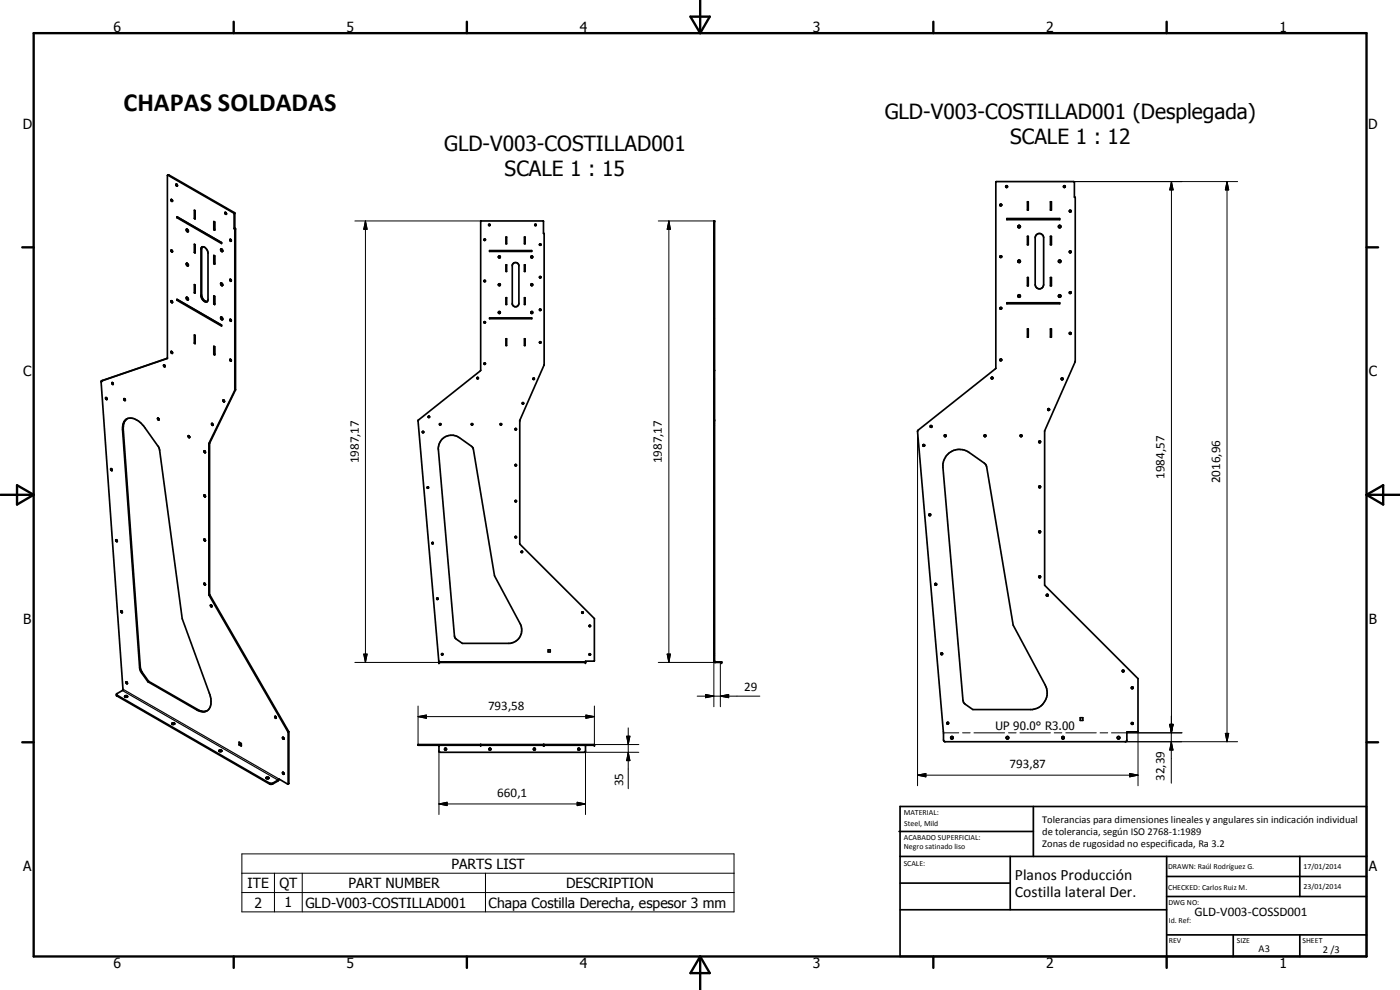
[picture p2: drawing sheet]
<svg xmlns="http://www.w3.org/2000/svg" width="420mm" height="297mm" viewBox="0 0 420 297" stroke-linecap="round" stroke-linejoin="round" font-family="sans-serif">
<g fill="none" stroke="#000" stroke-width=".51">
<path d="M50.3 52.6l.3-.1 19.7 11.3 .2 4.7M51.3 59.9l.4 .1 .1 .4a.35 .35 0 0 1-.4-.1 .35 .35 0 0 1-.1-.4zM51.5 59.9l.3 .4M52.8 55.3h.3l.1 .5-.3-.1zM53 55.2l.2 .5M298.9 54.6l23.4-.1 .1 .2v4.4l.3 .2v49.1l-9.2 20.9v46.3l28 28v15.8l-.1 .2h-3.2v2.4l-.3 .5h-54.4l-.3-.5-.1-2.4-7.7-90.3 23.5-18.8zM302 55.8h.3l.1 .2a.28 .28 0 0 1-.4 .2 .28 .28 0 0 1 0-.4zM319.2 55.8h.4l.1 .3-.3 .2zM322.6 59.2h.1M51.3 75.1l.4 .1v.4l-.3-.1zM51.5 75.1l.3 .4M53.1 65.3l13.4 7.8v-.3"/>
<path d="M53.1 65.3v-.3l13.4 7.8M53.3 65.2h.1M53.3 65.2l13.2 7.6M53.3 65.2l-.2 .1M56 68.7l.5 .6a.42 .42 0 0 1-.6 .1 .42 .42 0 0 1 .1-.7zM56 79a.49 .49 0 0 1 .4 .3 .49 .49 0 0 1-.1 .5l-.3-.3zM56.1 68.7l.4 .7M56.1 79l.4 .7M56.5 69.5h.1M58.3 73.3l.2 .1v2.5l-.2-.2zM58.3 63.1l.2 .1v2.5l-.2-.2zM58.5 75.6l-.2 .1"/>
<path d="M58.5 65.4l-.2 .1M60.6 74.1a1.69 1.69 0 0 1 1.8 1.9v13.8a.64 .64 0 0 1-.3 .7 .64 .64 0 0 1-.7 0l-.6-.6-.5-1v-14.4zM60.7 74l-.2 .5v14.3a1.89 1.89 0 0 0 1.7 1.7M64.2 66.5l.2 .1v2.4l-.2-.1zM64.2 76.6l.2 .2v2.4l-.2-.1zM64.4 68.8l-.2 .1M64.4 79l-.2 .1M66.3 74.7a.41 .41 0 0 1 .5 .3 .41 .41 0 0 1-.2 .5l-.3-.3zM66.5 74.7v.4l.3 .3M67.7 63.8l.3 .4M67.7 63.8h-.2v.3l.4 .2M67.7 63.8l.3 .3"/>
<path d="M67.9 64.3h.1M68 64.1l-.1 .2M69 71.8a.28 .28 0 0 1 .4 .2 .28 .28 0 0 1-.2 .4zM69.2 71.8l.2 .5M70.3 68.6l.2 .2v48.3l-7.8 16v45.4l23.8 41.2-.1 15.5M70.3 68.6l-.2-4.7-19.8-11.3-.1 54.9M70.5 68.5l.2 .2v48.3l-7.8 16v45.4l23.8 41.2-.1 15.5-.2 .1M70.5 68.5l-.2 .1M144.3 66.3v44.8l-18.8 15.1 6.2 72.6M144.3 66.3h.1M144.3 66.3h18.8v3.7l.2 .1v39.4l-7.3 16.7v37l22.4 22.4v12.7l-2.7 .1v.4h-44M145.3 71.8h.4v.3h-.3z"/>
<path d="M146.7 67.4h.4v.2l-.3 .1zM146.9 75.2h12.7v.2h-12.7zM149.6 77l.3-.2 .2 .4-.4 .1zM151.8 79.5h.2v1.9h-.2zM151.8 71.1h.2v2.1h-.2zM154.2 78.9a1.02 1.02 0 0 1 1.5 .9v11.3a1.01 1.01 0 0 1-.9 .9 1.01 1.01 0 0 1-1.1-.7v-11.8zM157.4 79.5h.2v1.9h-.2zM157.4 71.1h.2v2.1h-.2zM159.4 76.9h.4v.4h-.4zM160.5 67.4h.4v.2l-.3 .1zM162 73.2l.3 .1v.2l-.3 .1zM302.2 65.6h15.8v.3h-15.8z"/>
<path d="M308.3 70.9h.3v2.5h-.3zM308.3 60.5h.3v2.5h-.3zM310.9 70.6a1.26 1.26 0 0 1 1.4-.5 1.26 1.26 0 0 1 .9 1.2v14.1a1.27 1.27 0 0 1-1.3 1.3 1.27 1.27 0 0 1-1.2-1.3v-14.1zM315.2 70.9h.3v2.5h-.3zM315.2 60.5h.3v2.5h-.3zM317.7 67.8l.3-.2 .3 .2v.4l-.5 .1zM317.7 78.2l.3-.2 .3 .2a.38 .38 0 0 1-.3 .6 .38 .38 0 0 1-.3-.6zM321 75.4h.4l.1 .2a.29 .29 0 0 1-.5 .2 .29 .29 0 0 1 0-.4zM51.5 90.3l.3 .4M53.1 89.8l13.4 7.7v.3l-13.4-7.7zM53.3 90l13.2 7.6M53.3 90l-.2 .1"/>
<path d="M53.3 89.9v.1M56 89.2l.5 .3v.4a.48 .48 0 0 1-.5-.1 .48 .48 0 0 1 0-.6zM56.1 89.2l.4 .7M58.3 85.4l.2 .1v2.5l-.2-.2zM58.5 87.7l-.2 .1M64.2 88.8l.2 .1v2.5l-.2-.2zM64.4 91.1l-.2 .1M66.5 84.9a.45 .45 0 0 0-.2 .5 .45 .45 0 0 0 .4 .3l.1-.1M66.5 84.9l.3 .7M66.5 95.1l.3 .7M66.5 95.1l-.3 .3 .1 .2 .2 .3 .3-.1M66.5 95.1v.4l.3 .3"/>
<path d="M66.5 84.9v.4l.3 .3M69 83.8l.4 .2v.4h-.2zM69 95.8a.26 .26 0 0 1 .4 .2 .26 .26 0 0 1-.2 .4zM69.2 83.8l.2 .4M69.2 95.8l.2 .5M145.3 96.6l.3-.1 .1 .3-.3 .1zM145.3 84.2l.3-.1 .1 .4h-.4zM146.9 95.4h12.7v.2h-12.7zM149.6 85.3l.3-.2 .2 .5-.3 .1zM149.7 93.5h.4v.4a.31 .31 0 0 1-.4 .1 .31 .31 0 0 1 0-.5zM151.8 89.3h.2v2.1h-.2zM157.4 89.3h.2v2.1h-.2z"/>
<path d="M159.4 93.5h.4l.1 .3a.3 .3 0 0 1-.5 .2 .3 .3 0 0 1 0-.5zM162 93.1h.1M162 83l.3 .1v.2l-.3 .1zM162 92.8h.3v.3h-.3zM302.2 90.8h15.8v.3h-15.8zM305.6 88.6l.2-.2 .3 .2v.6l-.6-.2zM308.3 83.3h.3v2.5h-.3zM308.3 98.7h.3v2.5h-.3zM315.2 83.3h.3v2.5h-.3zM315.2 98.7h.3v2.5h-.3zM317.7 88.6l.3-.2 .3 .2a.38 .38 0 0 1-.3 .6 .38 .38 0 0 1-.3-.6zM321 99.8h.4l.1 .3-.3 .2-.2-.1z"/>
<path d="M31.9 119.3h-.2v.3l.3 .3 .2-.2M31.9 119.3l.3 .4M31.9 119.3l.3 .5M33.7 114.8l.3 .4M37.4 119.6h-.2v.3l.3 .3 .1-.2M37.4 119.6l.2 .4M37.4 119.6l.2 .5M49.3 109.5h-.2v.3l.3 .3 .2-.2M49.3 109.5l.3 .4M50.2 107.5l-19.9 7 6.6 92.3-.2 .4-1.7 1v.5l45.9 26.5h.9l1.6-.9 .4-.5M50.2 107.5l-19.8 6.8M51.3 105.5a.33 .33 0 0 1 .4 .1 .33 .33 0 0 1-.1 .4z"/>
<path d="M51.5 105.5l.3 .4M58.3 100.5l.2 .1v2.5l-.2-.1zM58.5 102.8l-.2 .2M64.2 103.9l.2 .1v2.5l-.2-.2zM64.4 106.2l-.2 .1M69.2 107.8l.2 .5M69.2 107.8l-.2 .3 .4 .3M69.2 107.8l.2 .4M69.4 108.3v.1M143.2 113.3h.3v.4h-.3zM151.8 101.6h.2v2.1h-.2zM157.4 101.6h.2v2.1h-.2z"/>
<path d="M160 113.5h.3v.3h-.3zM160.3 113.8h.1M162 102.5l.3 .1v.3h-.3zM37.5 126.1a3.2 3.2 0 0 1 4.4 .6l1.6 1.6 4 5.7 .4 .8 6.8 50.8 8.1 22.3a4.7 4.7 0 0 1-.4 5.2 2.94 2.94 0 0 1-3.3-.1l-14.7-8.4-1.9-2.7-.6-1.2-5.1-71.8 .1-1.4zM38.1 125.6a3.4 3.4 0 0 0-1.1 3.2l5.1 71.4 .6 1.6 1.9 2.6M47.3 125.5l.4 .1v.4zM47.5 125.5l.2 .4M56.7 130.7l.2 .5M56.7 130.7a.28 .28 0 0 0-.2 .4 .28 .28 0 0 0 .4 .1M61.2 135.3l.4 .1v.4l-.4-.2zM61.4 135.3l.3 .4M63.7 127l-.2 .2 .1 .3 .3 .1 .1-.1"/>
<path d="M63.7 127l.3 .5M67.1 120l-.2 .1 .1 .3 .2 .2 .2-.2M67.1 120l.3 .4M126.8 129.5h.4l-.1 .3h-.3zM128.5 125l.2-.2 .2 .3-.3 .2zM131.9 127.2l.3-.1v.4h-.2zM132.6 131.8a4.1 4.1 0 0 1 5.3-.5l3.6 2.6 .6 .8 6.3 38.1 7.7 14.4a4 4 0 0 1-3 5.8h-14.3l-2.3-1.7-5-56.8 .4-1.4zM150.1 127.2h.4v.2l-.3 .1zM154.7 139.4l.3 .2-.2 .2zM154.7 128.6l.3 .2-.2 .2zM277.1 133.4h.2a.26 .26 0 0 1 .1 .4 .26 .26 0 0 1-.4-.1zM279.2 127.8h.4v.4l-.4-.1z"/>
<path d="M283.4 130.6h.5l-.1 .4h-.2zM284.8 135.9a5 5 0 0 1 6.1-.1l4.5 3.2 .7 1.1 8 47.5 9.6 17.9a5.1 5.1 0 0 1-3.9 7.4h-17.8l-2.3-1.6-.6-.6-6.1-70.4 .2-2.2 .8-1.4zM295.3 130.6l.4-.1 .2 .4-.5 .1zM306.2 130.6l.3-.1 .2 .3-.3 .2zM33.2 140.6l.4 .2v.4l-.4-.2zM33.4 140.6l.3 .5M61.2 148.5l.5 .4a.3 .3 0 0 1-.4 0 .3 .3 0 0 1-.1-.4zM61.4 148.5l.3 .5M128.3 146.1l.3 .1v.2h-.4zM154.7 150.2h.3v.3h-.4zM311.8 159.4l.3-.1 .1 .5-.3 .1zM35 162h-.3v.3l.3 .2 .2-.2"/>
<path d="M35 162l.2 .3M35 162l.2 .4M61.2 175a.31 .31 0 0 1 .4 .2 .31 .31 0 0 1-.1 .4zM61.4 161.8l.3 .4M61.4 175l.3 .4M61.6 162.3h.1M61.7 162.2l-.4-.5a.34 .34 0 0 0-.1 .4 .34 .34 0 0 0 .4 .2M61.7 162.2l-.1 .1M129.6 162.9l.4-.1v.4l-.4-.1zM131.1 179.5h.4l-.1 .3h-.3zM154.7 161h.3v.3h-.4zM156.4 165.5l.3-.1v.4h-.2z"/>
<path d="M280.6 175.2l.4-.1v.5l-.4-.1zM311.8 172.9a.28 .28 0 0 1 .3-.1 .28 .28 0 0 1 .2 .4 .28 .28 0 0 1-.4 .2zM314.1 178.4h.4l.1 .2a.28 .28 0 0 1-.4 .3 .28 .28 0 0 1-.1-.5zM36.5 183.3h-.2v.3l.3 .3 .1-.2M36.5 183.3l.2 .4M63.2 181.5l.3 .2v.4l-.2-.1zM63.3 181.5l.2 .4M63.5 181.9h.1M131.7 198.5v.3M131.7 198.6h44M132.5 196.2l.3-.1 .1 .3-.3 .1zM164.5 195h.6v.6h-.6z"/>
<path d="M174.7 183.6l.3 .1v.2l-.3 .1zM176.8 187.7l.2-.1 .2 .2-.3 .2zM176.9 196.2l.3 .1-.1 .3-.3-.1zM214.2 198.4h.2M214.2 198.4v-132.1h.2v132.2l.3 .1M214.2 198.4l.3 .4h2.1v-.2h-1.9M214.7 198.6v.2M282.4 196l.3-.1 .2 .3-.1 .2h-.3zM35 208.4l45.9 26.6h.9l1.6-.9 .2-.4 2.8 1.5M37.4 208.9l.6-.2 .3 .3-.7 .2zM37.5 209.1h.8M38 204.6a.29 .29 0 0 0-.2 .3 .29 .29 0 0 0 .4 .2"/>
<path d="M38 204.6l.3 .4M38.2 205.1h.1M38.3 205l-.1 .1M44.6 204.4l15.1 8.7 1.5 .4 1-.3M44.6 204.4l-.2 .2M51.6 217.1a.4 .4 0 0 1 .4-.3 .4 .4 0 0 1 .3 .5h-.6zM51.6 217.3l.4-.2 .4 .2M82.7 214.9l-.2 .4 .3 .2 .1-.1M82.7 214.9l.2 .5M284.2 216.9l.2-.2 .3 .2a.28 .28 0 0 1-.3 .4 .28 .28 0 0 1-.2-.4zM324.2 215.3h.8v.9h-.8zM336.9 201.1h.2a.26 .26 0 0 1 .2 .3 .26 .26 0 0 1-.3 .2 .26 .26 0 0 1-.2-.3z"/>
<path d="M339.6 206.2h.4v.4l-.5-.1zM339.6 216.8l.4 .1v.4h-.4zM65.7 225.2l.1-.1a.37 .37 0 0 1 .5-.1 .37 .37 0 0 1 .2 .5h-.6zM65.7 225.4h.8M71.7 222.7l.7 .4v.8l-.7-.4zM72 223.4l-.3 .1M72 222.8v.6M72 223.4l.4 .2M79.9 233.6h.8M79.9 233.6l.2-.4 .5 .1 .1 .3M84.8 231.8l.1-.1 .3 .2v.4zM84.8 221.2l.4 .3a.26 .26 0 0 1-.3 .1 .26 .26 0 0 1-.1-.4z"/>
<path d="M85 231.7l.2 .5M85 221.2l.2 .5M86.7 235l-.1 .1M125.5 223.4h52.9v.2h-52.9zM131.7 223.6v1.9l.3 .2h43.5l.2-.2v-1.9M133.5 224.5a.31 .31 0 0 1 .5 .1 .31 .31 0 0 1-.1 .4 .31 .31 0 0 1-.5-.1zM144.3 223.4v.2M146.8 224.5a.31 .31 0 0 1 .5 .1 .31 .31 0 0 1-.1 .4 .31 .31 0 0 1-.4-.1zM160.2 224.5a.31 .31 0 0 1 .4 .1 .31 .31 0 0 1-.1 .4 .31 .31 0 0 1-.4-.1zM163.1 223.4v.2M163.3 223.4v.2M173.5 224.5a.31 .31 0 0 1 .5 .1 .31 .31 0 0 1-.1 .4 .31 .31 0 0 1-.5-.1z"/>
<path d="M318.8 221h.4l.2 .3a.39 .39 0 0 1-.5 .4 .39 .39 0 0 1-.1-.7zM269.8 249.5h40.3M270.1 242h140v45h-140zM270.1 257h140M303.2 257v16M310.1 242v15M350.1 257v30M390.1 257v12M270.1 265h33.1M270.1 273h80M350.1 269h60M350.1 263h60"/>
<path d="M350.1 280.5h60M370.1 280.5v6.5M390.1 280.5v6.5"/>
<circle cx="300.4" cy="77" r=".27"/>
<circle cx="300.4" cy="61.5" r=".27"/>
<circle cx="305.8" cy="78.4" r=".39"/>
<circle cx="305.9" cy="68" r=".37"/>
<circle cx="321.2" cy="63.3" r=".29"/>
<circle cx="51.5" cy="90.5" r=".27"/>
<circle cx="159.6" cy="85.4" r=".29"/>
<circle cx="300.4" cy="92.5" r=".28"/>
<circle cx="321.2" cy="87.8" r=".28"/>
<circle cx="33.8" cy="115.1" r=".29"/>
<circle cx="145.5" cy="109.1" r=".22"/>
<circle cx="297.7" cy="113.4" r=".28"/>
<circle cx="300.4" cy="108" r=".28"/>
<circle cx="318.8" cy="113.7" r=".29"/>
<circle cx="141.7" cy="127.3" r=".22"/>
<circle cx="156.9" cy="121" r=".22"/>
<circle cx="312" cy="132.6" r=".28"/>
<circle cx="314.7" cy="122.9" r=".28"/>
<circle cx="279" cy="154.5" r=".28"/>
<circle cx="312" cy="146.1" r=".28"/>
<circle cx="285.7" cy="221.3" r=".38"/>
<circle cx="302.3" cy="221.4" r=".38"/>
<circle cx="335.7" cy="221.4" r=".39"/>
</g>
<g fill="#000">
<circle cx="58.5" cy="75.6" r=".25"/>
<circle cx="58.5" cy="65.4" r=".25"/>
<circle cx="64.4" cy="68.8" r=".25"/>
<circle cx="64.4" cy="79" r=".25"/>
<circle cx="214.2" cy="66.3" r=".25"/>
<circle cx="214.4" cy="66.3" r=".25"/>
<circle cx="64.4" cy="91.1" r=".25"/>
<circle cx="30.7" cy="114.2" r=".25"/>
<circle cx="58.5" cy="102.8" r=".25"/>
<circle cx="64.4" cy="106.2" r=".25"/>
<circle cx="156" cy="126.2" r=".25"/>
<circle cx="131.7" cy="198.8" r=".25"/>
<circle cx="131.7" cy="198.6" r=".25"/>
<circle cx="175.7" cy="198.6" r=".25"/>
<circle cx="175.7" cy="198.8" r=".25"/>
<circle cx="216.6" cy="198.8" r=".25"/>
<circle cx="216.6" cy="198.6" r=".25"/>
<circle cx="131.7" cy="223.6" r=".25"/>
<circle cx="131.7" cy="223.4" r=".18"/>
<circle cx="131.7" cy="223.6" r=".18"/>
<circle cx="131.7" cy="223.5" r=".18"/>
<circle cx="144.3" cy="223.6" r=".25"/>
<circle cx="144.3" cy="223.4" r=".25"/>
<circle cx="163.1" cy="223.6" r=".25"/>
<circle cx="163.1" cy="223.4" r=".25"/>
<circle cx="163.3" cy="223.4" r=".25"/>
<circle cx="163.3" cy="223.6" r=".25"/>
<circle cx="178.4" cy="223.6" r=".25"/>
<circle cx="178.4" cy="223.4" r=".25"/>
</g>
<g fill="none" stroke="#000" stroke-width=".35">
<path d="M50.6 52.5l-.2 .1M60.5 74.7l-.2 .1M70.3 63.8l-.2 .1M70.5 64.1l-.2 .1M70.6 68.5l-.3 .1M70.7 68.7l-.2 .2M214.2 75.4h.1M214.2 75.2h.1M214.2 79.5h.1M214.2 73.2h.1M214.2 71.1h.1M214.2 70h.1"/>
<path d="M214.2 71.7h.1M214.2 72.1h.1M214.2 73.6h.1M214.2 76.8h.1M214.2 77.4h.1M214.2 78.8h.1M214.2 67.7h.1M214.2 67.3h.1M214.4 75.4h.1M214.4 75.2h.1M214.4 79.5h.1M214.4 73.2h.1"/>
<path d="M214.4 71.1h.1M214.4 70h.1M214.4 71.7h.1M214.4 72.1h.1M214.4 73.6h.1M214.4 76.8h.1M214.4 77.4h.1M214.4 78.8h.1M214.4 67.7h.1M214.4 67.3h.1M60.5 88.5l-.2 .1M214.2 95.6h.1"/>
<path d="M214.2 95.4h.1M214.2 81.4h.1M214.2 91.4h.1M214.2 89.3h.1M214.2 83h.1M214.2 83.4h.1M214.2 96.5h.1M214.2 96.9h.1M214.2 84.1h.1M214.2 84.5h.1M214.2 92.8h.1M214.2 93.2h.1"/>
<path d="M214.2 85.1h.1M214.2 85.7h.1M214.2 93.5h.1M214.2 94.1h.1M214.2 92h.1M214.4 95.6h.1M214.4 95.4h.1M214.4 81.4h.1M214.4 91.4h.1M214.4 89.3h.1M214.4 83h.1M214.4 83.4h.1"/>
<path d="M214.4 96.5h.1M214.4 96.9h.1M214.4 84.1h.1M214.4 84.5h.1M214.4 92.8h.1M214.4 93.2h.1M214.4 85.1h.1M214.4 85.7h.1M214.4 93.5h.1M214.4 94.1h.1M214.4 92h.1M30.7 114.2l-.2 .1"/>
<path d="M50.2 107.5v.1M70.6 117.1l-.2 .1M70.7 116.9l-.2 .1M214.2 103.7h.1M214.2 101.6h.1M214.2 108.9h.1M214.2 109.3h.1M214.2 102.5h.1M214.2 103h.1M214.2 113.5h.1M214.2 113.9h.1M214.2 113.2h.1"/>
<path d="M214.2 113.7h.1M214.4 103.7h.1M214.4 101.6h.1M214.4 108.9h.1M214.4 109.3h.1M214.4 102.5h.1M214.4 103h.1M214.4 113.5h.1M214.4 113.9h.1M214.4 113.2h.1M214.4 113.7h.1M37 128.8l-.2 .1"/>
<path d="M62.9 133l-.2 .1M62.9 132.9l-.2 .2M214.2 130.6h.1M214.2 139.4h.1M214.2 139.8h.1M214.2 129.4h.1M214.2 129.8h.1M214.2 127.1h.1M214.2 127.6h.1M214.2 120.8h.1M214.2 121.2h.1M214.2 128.6h.1"/>
<path d="M214.2 129h.1M214.2 124.8h.1M214.2 125.3h.1M214.2 127.5h.1M214.4 130.6h.1M214.4 139.4h.1M214.4 139.8h.1M214.4 129.4h.1M214.4 129.8h.1M214.4 127.1h.1M214.4 127.6h.1M214.4 120.8h.1"/>
<path d="M214.4 121.2h.1M214.4 128.6h.1M214.4 129h.1M214.4 124.8h.1M214.4 125.3h.1M214.4 127.5h.1M214.2 146.1h.1M214.2 146.5h.1M214.2 150.2h.1M214.2 150.6h.1M214.4 146.1h.1M214.4 146.5h.1"/>
<path d="M214.4 150.2h.1M214.4 150.6h.1M62.9 178.4l-.2 .1M62.9 178.4l-.2 .2M214.2 172.8h.1M214.2 165.4h.1M214.2 165.8h.1M214.2 162.7h.1M214.2 163.2h.1M214.2 179.4h.1M214.2 179.9h.1M214.2 161h.1"/>
<path d="M214.2 161.4h.1M214.4 172.8h.1M214.4 165.4h.1M214.4 165.8h.1M214.4 162.7h.1M214.4 163.2h.1M214.4 179.4h.1M214.4 179.9h.1M214.4 161h.1M214.4 161.4h.1M133.4 198.6h.1M133.4 198.7v.1"/>
<path d="M134 198.6h.1M134 198.7v.1M146.8 198.6h.1M146.8 198.7v.1M147.4 198.6h.1M147.4 198.7v.1M160.1 198.6h.1M160.1 198.7v.1M160.7 198.6h.1M160.7 198.7v.1M173.4 198.6h.1M173.4 198.7v.1"/>
<path d="M174 198.6h.1M174 198.7v.1M214.2 195.6h.1M214.2 195h.1M214.2 193h.1M214.2 183.6h.1M214.2 184h.1M214.2 196.1h.1M214.2 196.5h.1M214.2 187.6h.1M214.2 188h.1M214.2 196.6h.1"/>
<path d="M214.4 195.6h.1M214.4 195h.1M214.4 193h.1M214.4 183.6h.1M214.4 184h.1M214.4 196.1h.1M214.4 196.5h.1M214.4 187.6h.1M214.4 188h.1M214.4 196.6h.1M215.3 198.6h.1M215.3 198.7v.1"/>
<path d="M215.9 198.6h.1M215.9 198.7v.1M35.1 208.6v.2M36.7 207.2l46.7 26.9M36.9 206.8l46.7 26.9M42.1 200.2l-.2 .1M42.7 201.8l-.2 .1M59.3 212.9l-.2 .1M86.6 219.5l-.2 .1M86.7 219.6l-.2 .1M80.9 235v.2M81.8 235v.2"/>
<path d="M86.7 235l-.2 .1M126.7 223.4h.1M126.7 223.5v.1M127.2 223.4h.1M127.2 223.5v.1M128.2 223.4h.1M128.2 223.5v.1M128.5 223.4h.1M128.5 223.5v.1M128.6 223.4h.1M128.6 223.5v.1M128.9 223.4h.1"/>
<path d="M128.9 223.5v.1M129.6 223.4h.1M129.6 223.5v.1M130 223.4h.1M130 223.5v.1M131.1 223.4h.1M131.1 223.5v.1M131.5 223.4h.1M131.5 223.5v.1M131.7 223.4v.2M131.7 223.6v.2M131.9 223.4h.1"/>
<path d="M131.9 223.5v.1M132.3 223.4h.1M132.3 223.5v.1M132.5 223.4h.1M132.5 223.5v.1M132.9 223.4h.1M132.9 223.5v.1M138.8 223.4h.1M138.8 223.5v.1M141.4 223.4h.1M141.4 223.5v.1M141.9 223.4h.1"/>
<path d="M141.9 223.5v.1M143.2 223.4h.1M143.2 223.5v.1M143.6 223.4h.1M143.6 223.5v.1M145.2 223.4h.1M145.2 223.5v.1M145.7 223.4h.1M145.7 223.5v.1M146.6 223.4h.1M146.6 223.5v.1M146.9 223.4h.1"/>
<path d="M146.9 223.5v.1M147.1 223.4h.1M147.1 223.5v.1M148.4 223.4h.1M148.4 223.5v.1M149.6 223.4h.1M149.6 223.5v.1M150.1 223.4h.1M150.1 223.5v.1M150.5 223.4h.1M150.5 223.5v.1M151.8 223.4h.1"/>
<path d="M151.8 223.5v.1M152 223.4h.1M152 223.5v.1M153.7 223.4h.1M153.7 223.5v.1M154.6 223.4h.1M154.6 223.5v.1M155 223.4h.1M155 223.5v.1M155.7 223.4h.1M155.7 223.5v.1M156 223.4h.1"/>
<path d="M156 223.5v.1M156.4 223.4h.1M156.4 223.5v.1M156.6 223.4h.1M156.6 223.5v.1M156.7 223.4h.1M156.7 223.5v.1M156.8 223.4h.1M156.8 223.5v.1M157.2 223.4h.1M157.2 223.5v.1M157.4 223.4h.1"/>
<path d="M157.4 223.5v.1M157.6 223.4h.1M157.6 223.5v.1M159.3 223.4h.1M159.3 223.5v.1M159.6 223.4h.1M159.6 223.5v.1M159.9 223.4h.1M159.9 223.5v.1M160 223.4h.1M160 223.5v.1M160.4 223.4h.1"/>
<path d="M160.4 223.5v.1M160.5 223.4h.1M160.5 223.5v.1M160.9 223.4h.1M160.9 223.5v.1M161.9 223.4h.1M161.9 223.5v.1M162.3 223.4h.1M162.3 223.5v.1M164.5 223.4h.1M164.5 223.5v.1M165.1 223.4h.1"/>
<path d="M165.1 223.5v.1M174.6 223.4h.1M174.6 223.5v.1M175 223.4h.1M175 223.5v.1M175.7 223.4h.1M175.7 223.5v.1M176.8 223.4h.1M176.8 223.5v.1M177.2 223.4h.1M177.2 223.5v.1"/>
</g>
<g fill="none" stroke="#000" stroke-width=".3">
<path d="M322.3 54.5h49.1M351.6 54.5l.5 2.5h-1zM351.6 54.5v165.4l-.5-2.6M368.2 54.5l.6 2.5h-1.1zM368.2 54.5v168M106.5 66.3h37.9M109.7 66.3l.5 2.5h-1zM109.7 66.3v132.5M197.6 66.3h16.6M200.7 66.3l.5 2.5h-1zM200.7 66.3v132.5M275.4 129.5v106.3"/>
<path d="M106.5 198.8h25.6M109.2 196.3h1l-.5 2.5zM197.6 198.8h17.1M200.2 196.3h1l-.5 2.5zM214.2 198.2v13.8M216.2 198.8v13.2M125.5 215l2.5-.5v1zM125.5 215h52.9M125.5 211.8v11.6M175.8 214.5l2.6 .5-2.6 .5zM178.4 211.8v11.6h13.3M188.5 218.4v18.2"/>
<path d="M209.2 208.9h18.8M211.7 208.4l2.5 .5-2.5 .4zM216.2 208.9l2.5-.5v.9zM283.2 219.9h4.5M288.9 219.9h2.3M292.3 219.9h9.2M302.7 219.9h2.3M306.1 219.9h9.1M316.4 219.9h2.3M319.9 219.9h9.1M330.1 219.9h2.3M333.6 219.9h21.1"/>
<path d="M341.5 219.4v16.4M351.1 217.3h1l-.5 2.6zM351.1 217.3h.9l-.5 2.6zM351.1 217.3h1l-.6 2.6zM351.5 214.9v20.1M131.7 225.3v19.1M175.3 225.7h16.4M175.7 225.3v19.1M188.1 220.9h.9l-.5 2.5zM188.5 225.7l.5 2.5h-.9zM275.4 232.6l2.5-.5v1zM275.4 232.6h66.1"/>
<path d="M337.7 222.5h33.7M339 232.1l2.5 .5-2.5 .5zM351.5 222.5l.5 2.5h-.9zM367.7 220h1.1l-.6 2.5zM72.6 256.2h147.7v17.4h-147.7zM131.7 241.2l2.5-.5v1zM131.7 241.2h44M173.2 240.7l2.5 .5-2.5 .5zM72.6 262h147.7M72.6 267.8h147.7M82.4 262v11.6M90.7 262v11.6"/>
<path d="M145.7 262v11.6"/>
</g>
<g fill="none" stroke="#000" stroke-width=".71">
<path d="M10.1 9.9h400v277.1h-400zM70.1 6.5v3.4M140.1 6.5v3.4M207.2 5h5.8l-2.9 4.9zM210.1 0v9.9M280.1 6.5v3.4M350.1 6.5v3.4M6.7 74.2h3.4M410.1 74.2h3.5M.1 148.5h10M5.1 145.6l5 2.9-5 2.9zM410.1 148.5h10"/>
<path d="M410.1 148.5l5-2.9v5.8zM6.7 222.7h3.4M410.1 222.7h3.5M70.1 287v3.4M140.1 287v3.4M210.1 287v10M210.1 287l2.9 5h-5.8zM280.1 287v3.4M350.1 287v3.4"/>
</g>
<g fill="#000">
<path d="M351.6 54.5l.5 2.5h-1zM368.2 54.5l.6 2.5h-1.1zM109.7 66.3l.5 2.5h-1zM200.7 66.3l.5 2.5h-1zM109.2 196.3h1l-.5 2.5zM200.2 196.3h1l-.5 2.5zM125.5 215l2.5-.5v1zM175.8 214.5l2.6 .5-2.6 .5zM211.7 208.4l2.5 .5-2.5 .4zM216.2 208.9l2.5-.5v.9zM351.1 217.3h1l-.5 2.6zM351.1 217.3h.9l-.5 2.6z"/>
<path d="M188.1 220.9h.9l-.5 2.5zM188.5 225.7l.5 2.5h-.9zM275.4 232.6l2.5-.5v1zM339 232.1l2.5 .5-2.5 .5zM351.5 222.5l.5 2.5h-.9zM367.7 220h1.1l-.6 2.5zM131.7 241.2l2.5-.5v1zM173.2 240.7l2.5 .5-2.5 .5z"/>
</g>
<text font-size="7.9" x="37" y="33.4">CHAPAS SOLDADAS</text>
<g font-size="6.3">
<text x="265.5" y="35.7">GLD-V003-COSTILLAD001 (Desplegada)</text>
<text x="133.3" y="45.4">GLD-V003-COSTILLAD001</text>
<text x="303.1" y="43.2">SCALE 1 : 12</text>
<text x="151.5" y="52.9">SCALE 1 : 15</text>
</g>
<g font-size="4.7">
<text x="304.6" y="263.9">Planos Producción</text>
<text x="304.6" y="269.3">Costilla lateral Der.</text>
</g>
<g font-size="4.2">
<text x="34" y="9.6">6</text>
<text x="104" y="9.6">5</text>
<text x="174" y="9.6">4</text>
<text x="244" y="9.6">3</text>
<text x="314" y="9.6">2</text>
<text x="384" y="9.6">1</text>
<text x="6.8" y="38.7">D</text>
<text x="410.6" y="38.7">D</text>
<text x="7" y="112.9">C</text>
<text x="410.8" y="112.9">C</text>
<text x="7" y="187.1">B</text>
<text x="410.8" y="187.1">B</text>
<text x="7" y="261.4">A</text>
<text x="135.5" y="260.6">PARTS LIST</text>
<text x="410.8" y="261.4">A</text>
<text x="74.3" y="266.4">ITE</text>
<text x="83.9" y="266.4">QT</text>
<text x="104.6" y="266.4">PART NUMBER</text>
<text x="169.9" y="266.4">DESCRIPTION</text>
<text x="76.4" y="272.3">2</text>
<text x="85.4" y="272.2">1</text>
<text x="91.6" y="272.3">GLD-V003-COSTILLAD001</text>
<text x="146.6" y="272.3">Chapa Costilla Derecha, espesor 3 mm</text>
<text x="34" y="290.4">6</text>
<text x="104" y="290.4">5</text>
<text x="174" y="290.4">4</text>
<text x="244" y="290.4">3</text>
<text x="314" y="290.4">2</text>
<text x="384" y="290.4">1</text>
</g>
<g font-size="3.9">
<text x="107.6" y="139.1" transform="rotate(-90 107.6 139.1)">1987,17</text>
<text x="198.7" y="139.1" transform="rotate(-90 198.7 139.1)">1987,17</text>
<text x="349.5" y="143.7" transform="rotate(-90 349.5 143.7)">1984,57</text>
<text x="366.2" y="145" transform="rotate(-90 366.2 145)">2016,96</text>
<text x="223.3" y="207.3">29</text>
<text x="146.5" y="213">793,58</text>
<text x="303" y="230.5">793,87</text>
<text x="149.3" y="239.2">660,1</text>
<text x="187" y="235.9" transform="rotate(-90 187 235.9)">35</text>
<text x="349.4" y="234.3" transform="rotate(-90 349.4 234.3)">32,39</text>
<text x="358.5" y="275">GLD-V003-COSSD001</text>
</g>
<text font-size="3.5" x="298.8" y="219">UP 90.0° R3.00</text>
<g font-size="3.1">
<text x="312.7" y="246.8">Tolerancias para dimensiones lineales y angulares sin indicación individual</text>
<text x="312.7" y="250.4">de tolerancia, según ISO 2768-1:1989</text>
<text x="312.7" y="254">Zonas de rugosidad no especificada, Ra 3.2</text>
<text x="377.7" y="285.6">A3</text>
<text x="397" y="285.9">2 /3</text>
</g>
<g font-size="2.4">
<text x="271.2" y="244.4">MATERIAL:</text>
<text x="271.3" y="252">ACABADO SUPERFICIAL:</text>
<text x="271.4" y="247.9">Steel, Mild</text>
<text x="271.3" y="254.6">Negro satinado liso</text>
<text x="271.2" y="259.7">SCALE:</text>
<text x="350.6" y="260.8">DRAWN: Raúl Rodríguez G.</text>
<text x="391.2" y="260.6">17/01/2014</text>
<text x="350.6" y="267">CHECKED: Carlos Ruiz M.</text>
<text x="391.2" y="266.7">23/01/2014</text>
<text x="350.6" y="271.4">DWG NO:</text>
<text x="350.8" y="276.9">Id. Ref:</text>
<text x="350.8" y="282.8">REV</text>
<text x="371.2" y="282.9">SIZE</text>
<text x="390.9" y="282.9">SHEET</text>
</g>
</svg>
